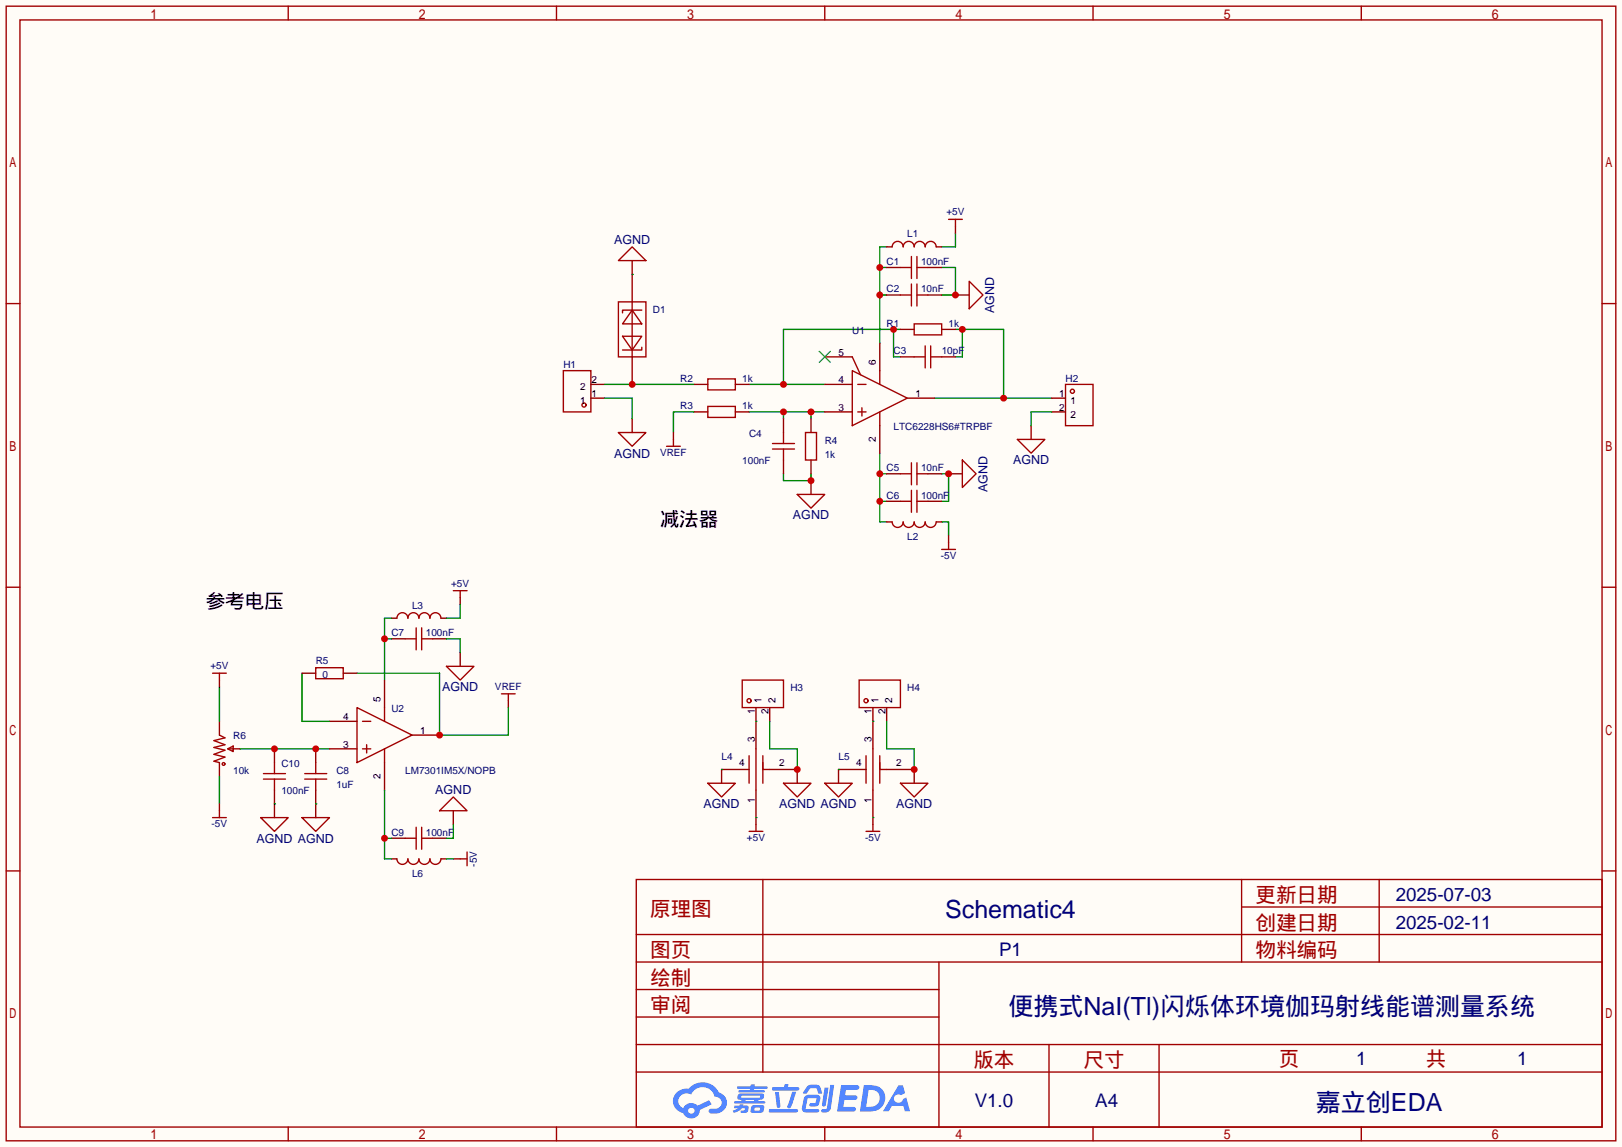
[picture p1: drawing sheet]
<svg xmlns="http://www.w3.org/2000/svg" width="299mm" height="212mm" viewBox="0 0 299 212" stroke-linecap="round" stroke-linejoin="round" font-family="sans-serif">
<path d="M0 0h299.5v211.8h-299.5z" fill="#fffcf7"/>
<g fill="none" stroke="#a10000" stroke-width=".25">
<path d="M1.1 1.1h297.2v209.6h-297.2zM3.7 3.7h292.1v204.5h-292.1zM53.2 1.1v2.6M102.7 1.1v2.6M152.3 1.1v2.6M201.8 1.1v2.6M251.3 1.1v2.6M1.1 56.1h2.6M295.8 56.1h2.5M1.1 108.5h2.6M295.8 108.5h2.5M1.1 160.8h2.6"/>
<path d="M117.5 162.4h178.3v45.8h-178.3zM117.5 177.7h178.3M117.5 172.6h178.3M140.8 162.4v35.6M173.4 177.7v30.5M229.2 162.4v15.3M229.2 167.5h66.6M254.6 162.4v15.3M295.8 160.8h2.5M117.5 182.8h55.9M117.5 198h178.3M117.5 192.9h178.3"/>
<path d="M117.5 187.8h55.9M193.7 192.9v15.3M214 192.9v15.3M53.2 208.2v2.5M102.7 208.2v2.5M152.3 208.2v2.5M201.8 208.2v2.5M251.3 208.2v2.5"/>
</g>
<g fill="#5487ff">
<path d="M155.3 200.4h2.1a.97 .97 0 0 1 1.3 .4 .53 .53 0 0 1-.7 .5h-1.8l-.2 1h1.9a.43 .43 0 0 1 .4 .5 .43 .43 0 0 1-.5 .3h-1.9l-.2 1.3h1.7a.45 .45 0 0 1 .6 .2 .45 .45 0 0 1-.2 .6l-3.2 .1z"/>
<path d="M165.9 200.5h.8l.4 1.4-.7 .4a.82 .82 0 0 0-1.2 .1 .82 .82 0 0 0 .1 1.1 .82 .82 0 0 0 1.2 0l.2-.5 .6-.3 .7 2.5h-.9l-.3-1h-2.1l-.6 1h-1.1z"/>
<path d="M152.2 200.9h.8l-.5 3.2a.36 .36 0 0 1-.4 .3 .36 .36 0 0 1-.3-.4z"/>
<path d="M153.3 200.4h.7l-.6 4.3a1.13 1.13 0 0 1-1.8 .6l.2-.4 .7-.1 .2-.2z"/>
<path d="M149 200.7l.6-.4h1a.77 .77 0 0 1 .9 .6l.3 .9-.2 .2h-.5l-.4-1h-.9a1.3 1.3 0 0 0-.8 .9l-.6 .1-.2-.2z"/>
<path d="M148.6 202.5l.5-.3h1.7a.66 .66 0 0 1 .6 .9l-.1 .4a.81 .81 0 0 1-.9 .9h-.7a.32 .32 0 0 1-.3-.4 .32 .32 0 0 1 .4-.3h.7l.3-.9-1.7 .1-.3 1.9h2.1a.32 .32 0 0 1 .4 .4 .32 .32 0 0 1-.4 .3l-2.3-.1-.5-.3v-.5z"/>
<path d="M142 204.8h5a.33 .33 0 0 1 .3 .4 .33 .33 0 0 1-.3 .3h-4.9l-.2-.2z"/>
<path d="M146.3 201.6h.7l-1 2.9a.36 .36 0 0 1-.4 .2 .36 .36 0 0 1-.3-.3z"/>
<path d="M143.1 201.7h.7l.3 2.6a.34 .34 0 0 1-.3 .3 .34 .34 0 0 1-.4-.2z"/>
<path d="M142.6 200.8h2.2l.1-.4 .1-.2h.6l-.1 .6h1.8a.32 .32 0 0 1 .3 .3 .32 .32 0 0 1-.4 .3h-4.5l-.1-.1z"/>
<path d="M135.6 204.2h.9l.1-.2 .7-.1-.1 .3h.9a.82 .82 0 0 1-.6 1.3h-.7v-.4l.7-.1v-.3h-.5l-.5 .4-1 .4-.2-.4 1-.4h-.8z"/>
<path d="M136.1 200.6h2.5v-.3h.8l-.1 .3h2.2l.2 .3-.2 .2h-2.3v.3h1.8l.2 .2-.2 .2h-4.5l-.2-.2 .1-.2h2l.1-.3h-2.3l-.1-.2z"/>
<path d="M159.5 200.4l-.7 4.9h1.6a2.47 2.47 0 0 0 2.9-1.7 2.47 2.47 0 0 0-1.4-3zM160.4 201.3a1.61 1.61 0 0 1 2 1.4 1.61 1.61 0 0 1-1.8 1.7h-.7z"/>
<path d="M136.3 202.2a.55 .55 0 0 0-.2 .7 .55 .55 0 0 0 .7 .2l.1 .3h-1.3v.4h5.5l.2-.2-.2-.2h-1.2l.2-.3a.7 .7 0 0 0 .8-.2 .7 .7 0 0 0 0-.9h-4.1zM136.9 202.4h3.3l.2 .1-.2 .2h-3.2l-.2-.1zM137.6 203.1h1.7l-.2 .3h-1.4z"/>
<path d="M138.8 204.3a1.05 1.05 0 0 0-.1 1.2 2.91 2.91 0 0 0 2.2-.2 .98 .98 0 0 0 0-1.2h-1.6zM139.4 204.6l.8-.1 .1 .1v.3l-.2 .2h-.8z"/>
<path d="M125 201.7a2.23 2.23 0 0 0-.7 2.3 2.23 2.23 0 0 0 1.8 1.6 1.58 1.58 0 0 0 1.8 .9 1.58 1.58 0 0 0 1.3-1.5l2.2-1-.5-.8-2.1 1a1.65 1.65 0 0 0-2.6 .5 1.45 1.45 0 0 1-.8-2 1.45 1.45 0 0 1 2-.7l.2 .1a2.3 2.3 0 0 1 2.3-1.3 2.3 2.3 0 0 1 2.1 1.7 1.12 1.12 0 0 1 1.2 1.1 1.12 1.12 0 0 1-1.1 1.2h-.7a.45 .45 0 0 0-.6 .3 .45 .45 0 0 0 .5 .6 2.26 2.26 0 0 0 2.9-2.5 2.04 2.04 0 0 0-1.5-1.4 3.3 3.3 0 0 0-5.5-.7l-1.2 .1zM127.1 205.2a.57 .57 0 0 1 1.1 0 .57 .57 0 0 1-1.1 0z"/>
</g>
<path d="M72.3 114.2h1M72.3 118h2.5M79.9 118h2.5M81.4 114.2h1M85 110.4v1.2M85 120.5v2.6" fill="none" stroke="#870000" stroke-width=".25"/>
<path d="M73.3 114.2a1.02 1.02 0 0 1 1-1 1.02 1.02 0 0 1 1 1M74.8 118h2M75.3 114.2a1.02 1.02 0 0 1 1-1 1.02 1.02 0 0 1 1 1M76.8 116v4M77.3 114.2a1.02 1.02 0 0 1 1.1-1 1.02 1.02 0 0 1 1 1M77.9 118h2M77.9 116v4M79.4 114.2a1.02 1.02 0 0 1 1-1 1.02 1.02 0 0 1 1 1M83.7 109.1h2.5M85 109.1v1.3M82.4 123.1h5.1l-2.5 2.5z" fill="none" stroke="#a10000" stroke-width=".25"/>
<path d="M71 118h1.3M72.3 114.2h-1.3v11.4M82.4 118h2.6v2.5M85 111.6v2.6h-2.6" fill="none" stroke="#008700" stroke-width=".25"/>
<circle cx="71" cy="118" r=".63" fill="#c00"/>
<path d="M40.5 133.2v2.6M43.1 138.3h1.2M58.3 138.3v2.5M60.8 138.3h5.1M60.8 133.2h5.1M71 125.6v5.1M76.1 135.8h5.1M93.9 129.4v1.3M40.5 140.8v2.6M58.3 145.9v2.6M71 140.8v5.1" fill="none" stroke="#870000" stroke-width=".25"/>
<g fill="none" stroke="#a10000" stroke-width=".25">
<path d="M40.5 135.8l1 .5-2 .5 2 .7-2 .5 2 .6-2 .7 2 .5-2 .8 1 .2M42 138.3l1.1-.5v1zM42 138.3h1.1M65.9 130.7l10.2 5.1-10.2 5zM66.9 138.3h1.6M66.9 133.2h1.6M67.7 137.5v1.6M71 130.7v2.5M71 138.3v2.5M92.6 128.1h2.5M93.9 128.1v1.3M56.3 143.9h4"/>
<path d="M56.3 142.9h4M58.3 140.8v2.1"/>
<circle cx="41.3" cy="141.1" r=".25"/>
</g>
<path d="M40.5 126.9v6.3M44.3 138.3h16.5M40.5 143.4v5.1" fill="none" stroke="#008700" stroke-width=".25"/>
<circle cx="58.3" cy="138.3" r=".63" fill="#c00"/>
<path d="M55.8 151h5l-2.5 2.5zM58.3 143.9v2M74.8 154.8h2M76.8 152.8v4M77.9 154.8h2M77.9 152.8v4M81.2 149.7l2.5-2.5 2.5 2.5zM81.4 158.6a1.02 1.02 0 0 1-1 1 1.02 1.02 0 0 1-1-1 1.02 1.02 0 0 1-1 1 1.02 1.02 0 0 1-1.1-1 1.02 1.02 0 0 1-1 1 1.02 1.02 0 0 1-1-1 1.02 1.02 0 0 1-1 1 1.02 1.02 0 0 1-1-1M85 158.6h1.2M86.2 157.4v2.5" fill="none" stroke="#a10000" stroke-width=".25"/>
<path d="M58.3 148.5v2.5M72.3 158.6h1M72.3 154.8h2.5M79.9 154.8h2.5M81.4 158.6h1M83.7 158.6h1.3M83.7 149.7v2.6" fill="none" stroke="#870000" stroke-width=".25"/>
<path d="M58.3 148.5h.1M71 145.9v12.7h1.3M71 154.8h1.3M82.4 158.6h1.3M83.7 152.3v2.5h-1.3" fill="none" stroke="#008700" stroke-width=".25"/>
<circle cx="71" cy="154.8" r=".63" fill="#c00"/>
<path d="M40.5 125.6v1.3" fill="none" stroke="#870000" stroke-width=".25"/>
<path d="M39.2 124.3h2.6M40.5 124.3v1.3" fill="none" stroke="#a10000" stroke-width=".25"/>
<path d="M55.8 124.3v8.9h5M65.9 124.3h15.3v11.5h12.7v-5.1" fill="none" stroke="#008700" stroke-width=".25"/>
<circle cx="81.2" cy="135.8" r=".63" fill="#c00"/>
<path d="M55.8 124.3h2.5M63.4 124.3h2.5" fill="none" stroke="#870000" stroke-width=".25"/>
<path d="M58.3 123.3h5.1v2h-5.1z" fill="none" stroke="#a10000" stroke-width=".25"/>
<path d="M172.6 73.5h21.6M176.4 60.8h8.9v12.7M177.7 60.8v5.1h-1.3" fill="none" stroke="#008700" stroke-width=".25"/>
<g fill="#c00">
<circle cx="185.3" cy="73.5" r=".63"/>
<circle cx="177.7" cy="60.8" r=".63"/>
</g>
<path d="M173.9 49.4h2.5v5.1h-2.5M176.4 43.1v2.5h-2.5M162.4 83.7v12.7h1.3M162.4 92.6h1.3M162.4 87.5h1.3" fill="none" stroke="#008700" stroke-width=".25"/>
<g fill="#c00">
<circle cx="162.4" cy="87.5" r=".63"/>
<circle cx="162.4" cy="92.6" r=".63"/>
</g>
<path d="M162.4 49.4h1.3M162.4 54.5h1.3M163.7 45.6h-1.3v17.8" fill="none" stroke="#008700" stroke-width=".25"/>
<g fill="#c00">
<circle cx="162.4" cy="49.4" r=".63"/>
<circle cx="162.4" cy="54.5" r=".63"/>
</g>
<path d="M128.1 76.1h-3.8v3.8M138.3 76.1h14M144.7 76.1v1.2M149.7 76.1v1.2M173.9 87.5h1.2v5.1h-1.2M173.9 96.4h1.2v2.5" fill="none" stroke="#008700" stroke-width=".25"/>
<g fill="#c00">
<circle cx="149.7" cy="76.1" r=".63"/>
<circle cx="144.7" cy="76.1" r=".63"/>
</g>
<path d="M138.3 71h14M165 60.8v5.1h1.2M166.2 60.8h-21.5v10.2" fill="none" stroke="#008700" stroke-width=".25"/>
<g fill="#c00">
<circle cx="165" cy="60.8" r=".63"/>
<circle cx="144.7" cy="71" r=".63"/>
</g>
<path d="M144.7 87.5v1.3h5v-1.3" fill="none" stroke="#008700" stroke-width=".25"/>
<path d="M163.7 45.6h1M163.7 49.4h2.5M171.3 49.4h2.6M172.8 45.6h1.1M176.4 41.8v1.3M176.4 54.5h2.5" fill="none" stroke="#870000" stroke-width=".25"/>
<path d="M164.7 45.6a1.02 1.02 0 0 1 1-1 1.02 1.02 0 0 1 1.1 1 1.02 1.02 0 0 1 1-1 1.02 1.02 0 0 1 1 1 1.02 1.02 0 0 1 1-1 1.02 1.02 0 0 1 1 1 1.02 1.02 0 0 1 1-1 1.02 1.02 0 0 1 1 1M166.2 49.4h2.1M168.3 47.4v4M169.3 49.4h2M169.3 47.4v4M175.1 40.5h2.6M176.4 40.5v1.3" fill="none" stroke="#a10000" stroke-width=".25"/>
<circle cx="176.4" cy="54.5" r=".63" fill="#c00"/>
<path d="M178.9 51.9l2.6 2.6-2.6 2.5z" fill="none" stroke="#a10000" stroke-width=".25"/>
<path d="M175.1 87.5h2.6" fill="none" stroke="#870000" stroke-width=".25"/>
<circle cx="175.1" cy="87.5" r=".63" fill="#c00"/>
<g fill="none" stroke="#a10000" stroke-width=".25">
<path d="M166.2 54.5h2.1M168.3 52.5v4M169.3 52.5v4M169.3 54.5h2M157.4 68.5l10.1 5-10.1 5.1zM157.4 65.9l1.5 3.3M158.4 71h1.5M158.4 76.1h1.5M159.1 75.3v1.5M162.4 68.5v2.5M162.4 76.1v2.5M168.8 65.9h2"/>
<path d="M170.8 63.9v4M171.8 65.9h2.1M171.8 63.9v4M123.1 82.4h2.5M124.3 81.2v1.2M166.2 87.5h2.1M166.2 92.6h2.1M168.3 85.5v4M168.3 90.6v4M169.3 87.5h2M169.3 85.5v4M169.3 90.6v4"/>
<path d="M169.3 92.6h2M172.8 96.4a1.02 1.02 0 0 1-1 1 1.02 1.02 0 0 1-1-1 1.02 1.02 0 0 1-1 1 1.02 1.02 0 0 1-1-1 1.02 1.02 0 0 1-1 1 1.02 1.02 0 0 1-1-1 1.02 1.02 0 0 1-1.1 1 1.02 1.02 0 0 1-1-1M177.7 85l2.5 2.5-2.5 2.5zM173.9 101.5h2.5M175.1 100.2v1.3"/>
</g>
<g fill="none" stroke="#870000" stroke-width=".25">
<path d="M163.7 54.5h2.5M171.3 54.5h2.6M124.3 79.9v1.3M152.3 65.9h5.1M152.3 71h5.1M152.3 76.1h5.1M162.4 63.4v5.1M162.4 78.6v5.1M166.2 65.9h2.6M167.5 73.5h5.1M173.9 65.9h2.5M149.7 88.8v2.5"/>
<path d="M163.7 87.5h2.5M163.7 92.6h2.5M163.7 96.4h1M171.3 87.5h2.6M171.3 92.6h2.6M172.8 96.4h1.1M175.1 98.9v1.3"/>
</g>
<path d="M151.3 64.9l2 2M153.3 64.9l-2 2" fill="none" stroke="#3c3" stroke-width=".25"/>
<circle cx="149.7" cy="88.8" r=".63" fill="#c00"/>
<g fill="none" stroke="#a10000" stroke-width=".25">
<path d="M168.8 59.8h5.1v2h-5.1zM104 68.5h5.1v7.6h-5.1zM114.2 79.9h5.1l-2.6 2.5zM130.7 70h5.1v2h-5.1zM130.7 75.1h5.1v2h-5.1zM144.7 79.9v2M148.7 79.9h2v5.1h-2zM196.7 71h5.1v7.6h-5.1zM142.6 82.9h4.1M142.6 81.9h4.1M144.7 82.9v2.1M147.2 91.3h5.1l-2.6 2.6z"/>
<path d="M187.8 81.2h5.1l-2.5 2.5zM137 125.6h7.7v5.1h-7.7zM138.3 139.6v5.1M139.6 138.3v7.6M140.8 139.6v5.1M138.3 153.5h2.5M139.6 152.3v1.2M140.8 140.8v1.3h1.3M144.7 144.7h5l-2.5 2.5z"/>
<circle cx="107.8" cy="74.8" r=".38"/>
<circle cx="198" cy="72.3" r=".38"/>
<circle cx="138.3" cy="129.4" r=".38"/>
</g>
<g fill="none" stroke="#870000" stroke-width=".25">
<path d="M109.1 73.5h2.5M109.1 71h2.5M116.7 77.3v2.6M128.1 71h2.6M128.1 76.1h2.6M135.8 71h2.5M135.8 76.1h2.5M144.7 77.3v2.6M149.7 77.3v2.6M166.2 60.8h2.6M173.9 60.8h2.5M190.4 78.6v2.6"/>
<path d="M194.2 73.5h2.5M194.2 76.1h2.5M144.7 85v2.5M149.7 85v2.5M139.6 130.7v7.6M142.1 130.7v2.5M133.2 142.1h5.1M139.6 145.9v6.4M142.1 142.1h5.1v2.6"/>
</g>
<path d="M111.6 71h16.5M111.6 73.5h5.1v3.8M194.2 76.1h-3.8v2.5M139.6 133.2h.1M142.1 133.2v5.1h5.1v3.8" fill="none" stroke="#008700" stroke-width=".25"/>
<circle cx="147.2" cy="142.1" r=".63" fill="#c00"/>
<path d="M161.2 130.7v7.6M163.7 130.7v2.5M133.2 142.1v2.6M154.8 142.1h5.1M161.2 145.9v6.4M163.7 142.1h5.1v2.6" fill="none" stroke="#870000" stroke-width=".25"/>
<g fill="none" stroke="#a10000" stroke-width=".25">
<path d="M158.6 125.6h7.6v5.1h-7.6zM159.9 139.6v5.1M161.2 138.3v7.6M162.4 139.6v5.1M130.7 144.7h5.1l-2.6 2.5zM159.9 153.5h2.5M161.2 152.3v1.2M162.4 140.8v1.3h1.3M166.2 144.7h5.1l-2.5 2.5z"/>
<circle cx="159.9" cy="129.4" r=".38"/>
</g>
<path d="M161.2 133.2h.1M163.7 133.2v5.1h5.1v3.8M133.2 142.1h.1M139.6 151h.1" fill="none" stroke="#008700" stroke-width=".25"/>
<circle cx="168.8" cy="142.1" r=".63" fill="#c00"/>
<path d="M50.7 138.3v2.5M40.5 148.5v1.2M50.7 145.9v2.6M154.8 142.1v2.6" fill="none" stroke="#870000" stroke-width=".25"/>
<path d="M39.2 151h2.6M40.5 149.7v1.3M48.6 143.9h4.1M48.6 142.9h4.1M50.7 140.8v2.1M152.3 144.7h5.1l-2.6 2.5z" fill="none" stroke="#a10000" stroke-width=".25"/>
<path d="M154.8 142.1h.1M161.2 151h.1" fill="none" stroke="#008700" stroke-width=".25"/>
<circle cx="50.7" cy="138.3" r=".63" fill="#c00"/>
<path d="M114.2 55.8h5.1v10.1h-5.1zM116.7 57.3l1.8 2.5h-3.6zM116.7 55.8v10.1M118.5 57.3h-3.6v.5M114.9 62.1h3.6l-1.8 2.5zM118.5 64.1v.5h-3.6M48.1 151h5.1l-2.5 2.5zM50.7 143.9v2" fill="none" stroke="#a10000" stroke-width=".25"/>
<path d="M116.7 65.9v5.1M50.7 148.5v2.5" fill="none" stroke="#870000" stroke-width=".25"/>
<path d="M50.7 148.5h.1" fill="none" stroke="#008700" stroke-width=".25"/>
<circle cx="116.7" cy="71" r=".63" fill="#c00"/>
<path d="M116.7 48.1v7.7" fill="none" stroke="#870000" stroke-width=".25"/>
<path d="M114.2 48.1l2.5-2.5 2.6 2.5z" fill="none" stroke="#a10000" stroke-width=".25"/>
<path d="M116.7 50.7h.1" fill="none" stroke="#008700" stroke-width=".25"/>
<g font-size="4.6" fill="#000080">
<text x="174.5" y="169.6">Schematic4</text>
<text x="186.2" y="187.4">便携式NaI(Tl)闪烁体环境伽玛射线能谱测量系统</text>
<text x="243" y="205.2">嘉立创EDA</text>
</g>
<g font-size="3.8" fill="#a00000">
<text x="231.8" y="166.6">更新日期</text>
<text x="120" y="169.2">原理图</text>
<text x="231.8" y="171.7">创建日期</text>
<text x="120" y="176.8">图页</text>
<text x="231.8" y="176.8">物料编码</text>
<text x="120" y="181.9">绘制</text>
<text x="120" y="186.9">审阅</text>
<text x="179.7" y="197.1">版本</text>
<text x="200" y="197.1">尺寸</text>
<text x="236.1" y="196.8">页</text>
<text x="263.3" y="196.8">共</text>
</g>
<g font-size="3.6">
<text x="121.8" y="97.1">减法器</text>
<text x="38" y="112.4">参考电压</text>
</g>
<g font-size="3.5" fill="#000080">
<text x="257.7" y="166.4">2025-07-03</text>
<text x="257.7" y="171.5">2025-02-11</text>
<text x="184.4" y="176.6">P1</text>
<text x="250.4" y="196.6">1</text>
<text x="280.1" y="196.6">1</text>
<text x="180" y="204.5">V1.0</text>
<text x="202.2" y="204.5">A4</text>
</g>
<g font-size="2.3" fill="#000080">
<text x="113.4" y="45.1">AGND</text>
<text x="183.6" y="57.8" transform="rotate(-90 183.6 57.8)">AGND</text>
<text x="113.4" y="84.5">AGND</text>
<text x="187" y="85.8">AGND</text>
<text x="146.4" y="95.9">AGND</text>
<text x="182.3" y="90.8" transform="rotate(-90 182.3 90.8)">AGND</text>
<text x="81.6" y="127.7">AGND</text>
<text x="80.4" y="146.7">AGND</text>
<text x="129.9" y="149.3">AGND</text>
<text x="143.9" y="149.3">AGND AGND</text>
<text x="165.4" y="149.3">AGND</text>
<text x="47.3" y="155.6">AGND AGND</text>
</g>
<g font-size="1.8" fill="#000080">
<text x="174.7" y="39.8">+5V</text>
<text x="167.5" y="43.9">L1</text>
<text x="163.7" y="48.9">C1</text>
<text x="170.1" y="48.9">100nF</text>
<text x="120.5" y="57.8">D1</text>
<text x="163.7" y="54">C2</text>
<text x="170.1" y="54">10nF</text>
<text x="157.4" y="61.6">U1</text>
<text x="163.7" y="60.4">R1</text>
<text x="165" y="65.5">C3</text>
<text x="173.9" y="65.5">10pF</text>
<text x="175.1" y="60.4">1k</text>
<text x="104" y="68">H1</text>
<text x="125.6" y="70.5">R2</text>
<text x="137" y="70.5">1k</text>
<text x="196.7" y="70.5">H2</text>
<text x="125.6" y="75.6">R3</text>
<text x="137" y="75.6">1k</text>
<text x="138.3" y="80.7">C4</text>
<text x="152.3" y="82">R4</text>
<text x="165" y="79.4">LTC6228HS6#TRPBF</text>
<text x="121.9" y="84.2">VREF</text>
<text x="137" y="85.8">100nF</text>
<text x="152.3" y="84.5">1k</text>
<text x="163.7" y="87">C5</text>
<text x="170.1" y="87">10nF</text>
<text x="163.7" y="92.1">C6</text>
<text x="170.1" y="92.1">100nF</text>
<text x="167.5" y="99.7">L2</text>
<text x="173.7" y="103.3">-5V</text>
<text x="76.1" y="112.4">L3</text>
<text x="83.3" y="108.4">+5V</text>
<text x="72.3" y="117.5">C7</text>
<text x="78.6" y="117.5">100nF</text>
<text x="38.8" y="123.6">+5V</text>
<text x="58.3" y="122.6">R5</text>
<text x="59.6" y="125.1">0</text>
<text x="72.3" y="131.5">U2</text>
<text x="91.4" y="127.4">VREF</text>
<text x="145.9" y="127.7">H3</text>
<text x="167.5" y="127.7">H4</text>
<text x="43.1" y="136.6">R6</text>
<text x="43.1" y="142.9">10k</text>
<text x="51.9" y="141.7">C10</text>
<text x="62.1" y="142.9">C8</text>
<text x="74.8" y="142.9">LM7301IM5X/NOPB</text>
<text x="133.2" y="140.4">L4</text>
<text x="154.8" y="140.4">L5</text>
<text x="51.9" y="146.7">100nF</text>
<text x="62.1" y="145.5">1uF</text>
<text x="39.1" y="152.8">-5V</text>
<text x="72.3" y="154.4">C9</text>
<text x="78.6" y="154.4">100nF</text>
<text x="137.9" y="155.4">+5V</text>
<text x="159.7" y="155.4">-5V</text>
<text x="76.1" y="162">L6</text>
<text x="88.1" y="160.1" transform="rotate(-90 88.1 160.1)">-5V</text>
</g>
<g font-size="1.8">
<text x="154.8" y="65.7">5</text>
<text x="109.2" y="70.8">2</text>
<text x="154.8" y="70.8">4</text>
<text x="161.7" y="67.4" transform="rotate(-90 161.7 67.4)">6</text>
<text x="107.1" y="74.6">1</text>
<text x="107.1" y="72">2</text>
<text x="109.2" y="73.3">1</text>
<text x="154.8" y="75.8">3</text>
<text x="169" y="73.3">1</text>
<text x="195.6" y="73.3">1</text>
<text x="195.6" y="75.8">2</text>
<text x="197.7" y="74.6">1</text>
<text x="197.7" y="77.1">2</text>
<text x="161.7" y="81.7" transform="rotate(-90 161.7 81.7)">2</text>
<text x="70.3" y="129.6" transform="rotate(-90 70.3 129.6)">5</text>
<text x="139.3" y="131.8" transform="rotate(-90 139.3 131.8)">1</text>
<text x="140.6" y="129.7" transform="rotate(-90 140.6 129.7)">1</text>
<text x="141.9" y="131.8" transform="rotate(-90 141.9 131.8)">2</text>
<text x="143.2" y="129.7" transform="rotate(-90 143.2 129.7)">2</text>
<text x="160.9" y="131.8" transform="rotate(-90 160.9 131.8)">1</text>
<text x="162.2" y="129.7" transform="rotate(-90 162.2 129.7)">1</text>
<text x="163.5" y="131.8" transform="rotate(-90 163.5 131.8)">2</text>
<text x="164.7" y="129.7" transform="rotate(-90 164.7 129.7)">2</text>
<text x="63.4" y="133">4</text>
<text x="77.6" y="135.5">1</text>
<text x="139.3" y="137" transform="rotate(-90 139.3 137)">3</text>
<text x="160.9" y="137" transform="rotate(-90 160.9 137)">3</text>
<text x="63.4" y="138.1">3</text>
<text x="70.3" y="143.9" transform="rotate(-90 70.3 143.9)">2</text>
<text x="136.5" y="141.4">4</text>
<text x="143.9" y="141.4">2</text>
<text x="158.1" y="141.4">4</text>
<text x="165.5" y="141.4">2</text>
<text x="139.3" y="148.2" transform="rotate(-90 139.3 148.2)">1</text>
<text x="160.9" y="148.2" transform="rotate(-90 160.9 148.2)">1</text>
</g>
</svg>
